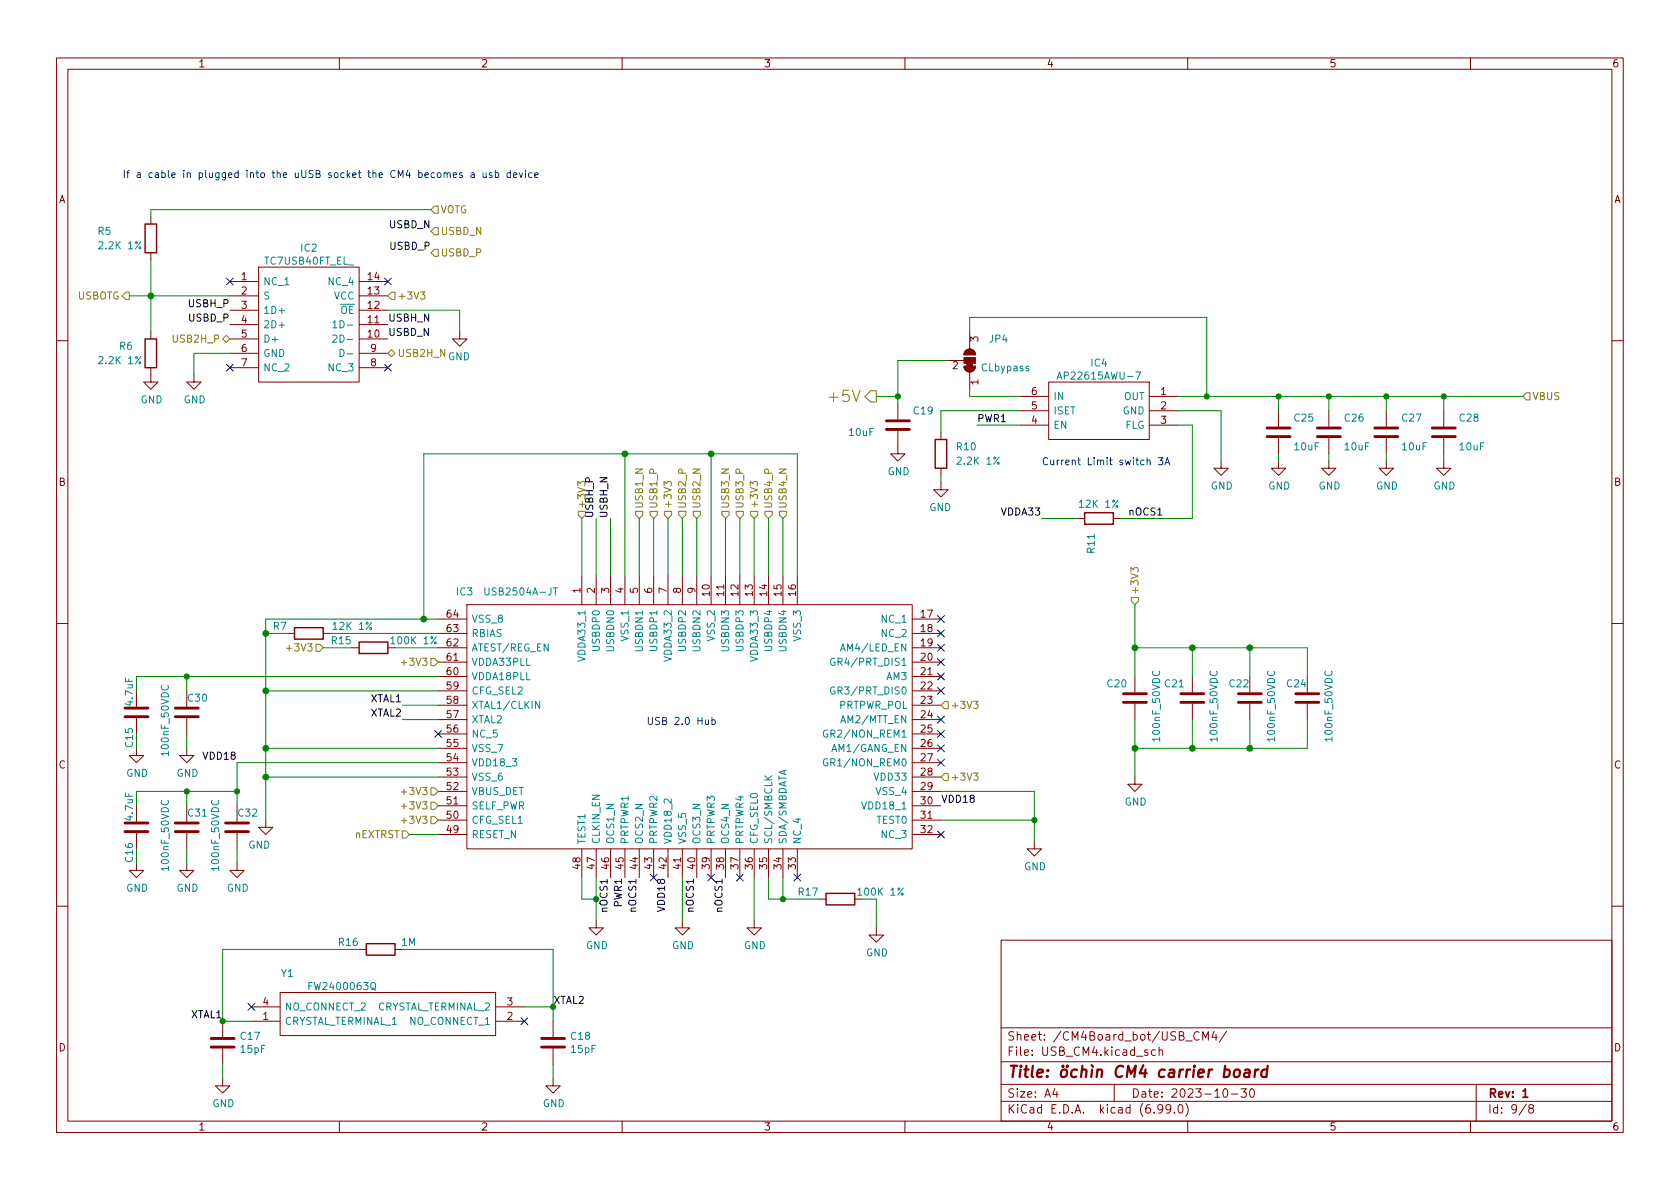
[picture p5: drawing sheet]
<svg xmlns="http://www.w3.org/2000/svg" width="297mm" height="210mm" viewBox="0 0 297 210" stroke-linecap="round" stroke-linejoin="round" font-family="sans-serif">
<g fill="none" stroke="#840000" stroke-width=".18">
<path d="M10 10.2h277v190.1h-277zM12 12.2h273v186.1h-273zM60 10.2v2M110 10.2v2M160 10.2v2M210 10.2v2M260 10.2v2M26.7 38.3v1.3M26.7 44.7v1.3M26.7 58.7v1.2M40.6 49.8h5.1M40.6 59.9h5.1"/>
<path d="M40.6 57.4h5.1M40.6 54.9h5.1M40.6 52.3h5.1M45.7 47.2h17.8v20.4h-17.8zM63.5 49.8h5.1M63.5 59.9h5.1M63.5 57.4h5.1M63.5 54.9h5.1M63.5 52.3h5.1M81.3 58.7v1.2h-1.3l1.3 1.3 1.2-1.3h-1.2M171.4 58.7v3M10 60.2h2"/>
<path d="M26.7 65v2.6h1.2l-1.2 1.2-1.3-1.2h1.3M34.3 66.3v1.3h1.3l-1.3 1.2-1.3-1.2h1.3M40.6 62.5h5.1M40.6 65h5.1M63.5 62.5h5.1M63.5 65h5.1M158.7 76.2v4.1h1.3l-1.3 1.2-1.2-1.2h1.2M158.7 71.4v2.8M166.4 76.4v1.3M167.6 63.7h2.8M170.4 64.8h2.1a1.02 1.02 0 0 1-1.1 1 1.02 1.02 0 0 1-1-1zM170.7 62a1.02 1.02 0 0 1 1.1-.2 1.02 1.02 0 0 1 .7 .9h-2.1z"/>
<path d="M171.4 65.8v3M180.3 70.1h5.1M180.3 72.6h5.1M180.3 75.2h5.1M185.4 67.6h17.8v10.1h-17.8zM203.2 70.1h5.1M203.2 72.6h5.1M203.2 75.2h5.1M226.1 72.6v2.8M226.1 77.5v2.8M234.9 72.6v2.8M234.9 77.5v2.8"/>
<path d="M245.1 72.6v2.8M245.1 77.5v2.8M255.3 72.6v2.8M255.3 77.5v2.8M285 60.2h2M166.4 85.3v1.3h-1.3l1.3 1.3 1.2-1.3h-1.2M166.4 82.8v1.3M190.5 91.7h1.3M196.8 91.7h1.3M215.9 81.5v1.3h1.3l-1.3 1.3-1.3-1.3h1.3M226.1 81.5v1.3h1.2l-1.2 1.3-1.3-1.3h1.3M234.9 81.5v1.3h1.3l-1.3 1.3-1.2-1.3h1.2"/>
<path d="M245.1 81.5v1.3h1.3l-1.3 1.3-1.3-1.3h1.3M255.3 81.5v1.3h1.2l-1.2 1.3-1.3-1.3h1.3M10 110.2h2M50.8 112h1.3M57.1 112h1.3M62.2 114.5h1.3M68.6 114.5h1.2M77.5 109.5h5M77.5 112h5M77.5 114.5h5M77.5 117.1h5M77.5 119.6h5"/>
<path d="M82.5 106.9h78.8v43.2h-78.8zM102.9 101.8v5.1M105.4 101.8v5.1M107.9 101.8v5.1M110.5 101.8v5.1M113 101.8v5.1M115.6 101.8v5.1M118.1 101.8v5.1M120.6 101.8v5.1M123.2 101.8v5.1M125.7 101.8v5.1M128.3 101.8v5.1"/>
<path d="M130.8 101.8v5.1M133.3 101.8v5.1M135.9 101.8v5.1M138.4 101.8v5.1M141 101.8v5.1M161.3 109.5h5.1M161.3 112h5.1M161.3 114.5h5.1M161.3 117.1h5.1M161.3 119.6h5.1M200.7 119.6v2.8M210.8 119.6v2.8"/>
<path d="M221 119.6v2.8M231.1 119.6v2.8M285 110.2h2M24.1 132.3v1.3h1.3l-1.3 1.3-1.2-1.3h1.2M24.1 127v2.8M33 132.3v1.3h1.3l-1.3 1.3-1.3-1.3h1.3M33 122.2v2.8M33 127v2.8M77.5 122.2h5M77.5 124.7h5M77.5 127.2h5M77.5 129.8h5"/>
<path d="M77.5 132.3h5M77.5 134.9h5M77.5 137.4h5M77.5 139.9h5M161.3 122.2h5.1M161.3 124.7h5.1M161.3 127.2h5.1M161.3 129.8h5.1M161.3 132.3h5.1M161.3 134.9h5.1M161.3 137.4h5.1M161.3 139.9h5.1"/>
<path d="M200.7 137.4v1.3h1.2l-1.2 1.2-1.3-1.2h1.3M200.7 124.5v2.7M210.8 124.5v2.7M221 124.5v2.7M231.1 124.5v2.7M24.1 152.6v1.3h1.3l-1.3 1.3-1.2-1.3h1.2M24.1 147.3v2.8M33 152.6v1.3h1.3l-1.3 1.3-1.3-1.3h1.3M33 142.5v2.8M33 147.3v2.8M41.9 152.6v1.3h1.3l-1.3 1.3-1.3-1.3h1.3M41.9 142.5v2.8"/>
<path d="M41.9 147.3v2.8M47 145v1.3h1.3l-1.3 1.3-1.3-1.3h1.3M77.5 142.5h5M77.5 145h5M77.5 147.6h5M102.9 150.1v5.1M105.4 150.1v5.1M107.9 150.1v5.1M110.5 150.1v5.1M113 150.1v5.1M115.6 150.1v5.1M118.1 150.1v5.1"/>
<path d="M120.6 150.1v5.1M123.2 150.1v5.1M125.7 150.1v5.1M128.3 150.1v5.1M130.8 150.1v5.1M133.3 150.1v5.1M135.9 150.1v5.1M138.4 150.1v5.1M141 150.1v5.1M144.8 159h1.2M151.1 159h1.3M161.3 142.5h5.1"/>
<path d="M161.3 145h5.1M161.3 147.6h5.1M182.9 148.8v1.3h1.2l-1.2 1.3-1.3-1.3h1.3M10 160.2h2M44.4 178h5.1M49.5 175.5h38.1v7.6h-38.1zM63.5 167.9h1.3M69.8 167.9h1.3M87.6 178h5.1M105.4 162.8v1.3h1.3l-1.3 1.2-1.3-1.2h1.3M120.6 162.8v1.3h1.3l-1.3 1.2-1.2-1.2h1.2M133.3 162.8v1.3h1.3l-1.3 1.2-1.2-1.2h1.2"/>
<path d="M154.9 164.1v1.2h1.3l-1.3 1.3-1.2-1.3h1.2M177 166.3h108v32h-108zM285 160.2h2M39.4 190.7v1.3h1.2l-1.2 1.3-1.3-1.3h1.3M39.4 180.6v2.8M39.4 185.4v2.8M44.4 180.6h5.1M60 198.3v2M87.6 180.6h5.1M97.8 190.7v1.3h1.3l-1.3 1.3-1.3-1.3h1.3M97.8 180.6v2.8M97.8 185.4v2.8"/>
<path d="M110 198.3v2M160 198.3v2M177 194.8h108M177 191.8h108M177 187.8h108M177 181.8h108M186.5 192.5l-.4 1h1M186.9 193v1M197 191.8v3M202.9 185.7l-.3-.1-.2 .2v.3l.5 .1v.4h-.5M204.3 185.7l-.4-.1-.3 .3v.4l.1 .3h.6M204.9 185.8l.2-.2 .4 .1 .1 .9"/>
<path d="M204.9 185.1v1.5M205.6 196l-.3 .3h-.3l-.3-.3 .2-.6 .4-.1 .2 .2a.99 .99 0 0 1-.4 1.3h-.2M207 196l-.3 .3h-.3l-.3-.3 .2-.6 .4-.1 .2 .2a.99 .99 0 0 1-.3 1.3h-.3M207.6 196.7v.1M208.5 195.4l.1-.1a.81 .81 0 0 1 .6 .7 .81 .81 0 0 1-.3 .8h-.1a.81 .81 0 0 1-.6-.6 .81 .81 0 0 1 .3-.8zM209.6 195.1a1.72 1.72 0 0 1 0 2.3M210 198.3v2M212 182.6a.6 .6 0 0 0-.7 0 .6 .6 0 0 0-.2 .7 .56 .56 0 0 0 .3 .6 .56 .56 0 0 0 .6-.1M212.6 183.9v-1.5l.5 1.1 .5-1.1v1.5M214.6 182.4l-.3 1h.9M215 182.9v1M216.4 192.6l.2-.1a.81 .81 0 0 1 .6 .7 .81 .81 0 0 1-.3 .8h-.2a.81 .81 0 0 1-.6-.6 .81 .81 0 0 1 .3-.8z"/>
<path d="M216.9 182.4l-1.3 1.9M217.7 193.5h1.2M219.4 192.5h1l-.5 .6 .4 .1v.7l-.2 .1h-.5l-.2-.1M221.1 192.7l.2-.2a.81 .81 0 0 1 .6 .7 .81 .81 0 0 1-.3 .8h-.2a.81 .81 0 0 1-.3-1.3zM260 198.3v2M261 191.8v6.5M269.9 195.3l-1.3 1.9M270.6 196l-.3-.3 .1-.2 .2-.2 .4 .1 .2 .2-.1 .2-.7 .2-.1 .3v.2l.3 .3h.4l.2-.3-.1-.4-.2-.1"/>
</g>
<path d="M269.3 193l.4-.5v1.5M269.3 194h.8" fill="none" stroke="#840000" stroke-width=".3"/>
<g fill="none" stroke="#840000" stroke-width=".4">
<path d="M178.7 188.5h1.2M179.3 188.5l-.3 2M180.4 189.1l-.1 1.4M180.5 188.5l-.1 .1 .1 .1 .1-.1-.1-.1v.2M181.1 189.1h.8M181.5 188.5l-.2 1.7v.2l.4 .1M182.6 188.5l-.2 1.7 .3 .3M183.4 189.8l1-.2-.1-.4-.5-.1-.3 .3-.1 1 .2 .1 .6-.1M185.2 190.3v.1l-.1 .1-.1-.1 .2-.1-.1 .2M185.3 189.2l.1 .1-.1 .1-.1-.1 .1-.1v.2M187.8 189.3a.52 .52 0 0 1 .5-.2 .52 .52 0 0 1 .4 .4l-.1 .6a.55 .55 0 0 1-.5 .4 .55 .55 0 0 1-.5-.4zM188 188.5v.1l-.1 .1-.1-.1 .2-.1-.1 .2"/>
<path d="M188.7 188.5l.1 .1-.1 .1-.1-.1 .1-.1v.2M190.4 189.2a.66 .66 0 0 0-1 .3v.6l.1 .3 .2 .1 .6-.1M191.3 189.3a.49 .49 0 0 1 .8 .1l-.1 1.1M191.4 188.5l-.3 2M193 188.4l.3 .3M193.1 189.1l-.2 1.4M194 189.3a.49 .49 0 0 1 .9 .1l-.1 1.1M194.1 189.1l-.2 1.4M198.6 188.7a.88 .88 0 0 0-1-.1 .88 .88 0 0 0-.4 1 .69 .69 0 0 0 .4 .8 .69 .69 0 0 0 .8-.1M199.2 190.5l.3-2 .5 1.4 .8-1.4-.2 2M202.2 188.4l-.7 1.4h1.2M202.5 189.1l-.1 1.4"/>
<path d="M206 189.2a.66 .66 0 0 0-1 .3l-.1 .6 .1 .3 .2 .1 .6-.1M206.8 189.2l.2-.1 .6 .1-.1 1.3M207.6 189.6l-.7 .1a.4 .4 0 0 0-.3 .3 .4 .4 0 0 0 .2 .5l.7-.1M208.6 189.1l-.1 1.4M209.2 189.1l-.4 .1-.2 .3M209.9 189.1l-.2 1.4M210.4 189.1l-.4 .1-.2 .3M211.1 189.1l-.2 1.4M211.2 188.5l-.1 .1 .1 .1 .1-.1-.1-.1v.2M211.9 189.8l1-.2-.1-.4-.5-.1-.4 .3v1l.2 .1 .6-.1M213.8 189.1l-.2 1.4M214.3 189.1l-.3 .1-.3 .3"/>
<path d="M216.5 189.2l.2-.1 .6 .1 .1 .3v.6a.66 .66 0 0 1-1 .3M216.6 188.5l-.2 2M218.3 189.3a.52 .52 0 0 1 .5-.2 .52 .52 0 0 1 .5 .4l-.1 .6a.55 .55 0 0 1-.5 .4 .55 .55 0 0 1-.6-.4zM220.1 189.2l.2-.1 .6 .1-.1 1.3M221 189.6l-.7 .1a.4 .4 0 0 0-.4 .3 .4 .4 0 0 0 .3 .5l.7-.1M222 189.1l-.2 1.4M222.5 189.1l-.4 .1-.2 .3M224 189.2a.66 .66 0 0 0-.9 .3l-.1 .6 .1 .3 .2 .1 .6-.1M224.1 188.5l-.2 2"/>
</g>
<g fill="none" stroke="#840000" stroke-width=".51">
<path d="M156.7 75.9h4.1M156.7 74.4h4.1M224 77.2h4.1M224 75.7h4.1M232.9 77.2h4.1M232.9 75.7h4.1M243.1 77.2h4M243.1 75.7h4M253.2 77.2h4.1M253.2 75.7h4.1M22.1 125.2h4.1M22.1 126.7h4.1"/>
<path d="M31 125.2h4.1M31 126.7h4.1M198.6 122.7h4.1M198.6 124.2h4.1M208.8 122.7h4.1M208.8 124.2h4.1M218.9 122.7h4.1M218.9 124.2h4.1M229.1 122.7h4.1M229.1 124.2h4.1M22.1 145.5h4.1M22.1 147.1h4.1"/>
<path d="M31 145.5h4.1M31 147.1h4.1M39.9 145.5h4M39.9 147.1h4M37.3 185.2h4.1M37.3 183.6h4.1M95.8 185.2h4M95.8 183.6h4"/>
</g>
<g fill="#840000" stroke="#840000" stroke-width=".18">
<path d="M170.9 64.3h1.1v.5h-1.1z"/>
<path d="M170.4 64.8h2.1a1.02 1.02 0 0 1-1.1 1 1.02 1.02 0 0 1-1-1z"/>
<path d="M170.4 63.2h2.1v1.1h-2.1z"/>
<path d="M170.7 62a1.02 1.02 0 0 1 1.1-.2 1.02 1.02 0 0 1 .7 .9h-2.1z"/>
</g>
<g fill="none" stroke="#008484" stroke-width=".18">
<path d="M58.9 59.4l.4-.2 .3 .4-.8 .9h.8M58.9 57.1l.3-.4v1.3M58.9 58h.7M60.1 61.8a.64 .64 0 0 1 .8 .6 .64 .64 0 0 1-.8 .7zM61.4 62.6h1M186.9 67l.4-1.2 .4 1.2M187 66.7h.6M200.8 65.8h.9l-.6 1.2M85.7 103.9v1.1l.3 .2h.2l.3-.2v-1.1M97.8 103.9h.8M98.2 103.9v1.3M147.6 116.5a.59 .59 0 0 0-.8 .5 .59 .59 0 0 0 .8 .6v-.5h-.2"/>
<path d="M148.6 115.1l.4-1.2 .4 1.2M148.7 114.8h.6M95.4 124v1.3l-.7-1.3v1.3M135.2 137.2l.7 .7M136.5 137.2l-.8 .5M146.3 129.2a.59 .59 0 0 0-.7 .5 .59 .59 0 0 0 .7 .6l.1-.5h-.3M146.3 134.2a.59 .59 0 0 0-.7 .6 .59 .59 0 0 0 .7 .6l.1-.5h-.3M147.6 121.5a.59 .59 0 0 0-.8 .6 .59 .59 0 0 0 .8 .6v-.5h-.2M54.6 174.3h.4M55.2 173.7h-.6v1.3"/>
</g>
<path d="M25.7 39.6h2v5.1h-2zM25.7 59.9h2v5.1h-2zM165.4 77.7h2v5.1h-2zM191.8 90.7h5v2h-5zM52.1 111h5v2h-5zM63.5 113.5h5.1v2.1h-5.1zM146 158h5.1v2h-5.1zM64.8 166.9h5v2h-5z" fill="none" stroke="#840000" stroke-width=".25"/>
<g fill="none" stroke="#848400" stroke-width=".18">
<path d="M76.8 36.4h.7v1.3h-.7l-.6-.6zM22.2 51.7h.7v1.3h-.7l-.6-.7zM39.4 59.9l.6-.6 .6 .6-.6 .7zM69.2 51.7h.6v1.3h-.6l-.6-.7zM74.4 51.6h.7l-.4 .5 .4 .1v.6l-.2 .1-.5-.1M76.8 44.1h.7v1.2h-.7l-.6-.6zM76.8 40.3h.7v1.2h-.7l-.6-.6zM68.6 62.5l.6-.7 .6 .7-.6 .6zM153.9 69.1h1v2h-1l-1-1zM269.2 70.1l.7-.6h.6v1.2h-.6zM102.2 85.9v-.8l.5 .4 .1-.3h.5l.1 .2-.1 .5M102.2 90.4h1.3v.7l-.6 .6-.7-.6z"/>
<path d="M112.4 90.4h1.3v.7l-.7 .6-.6-.6zM114.9 90.4h1.3v.7l-.6 .6-.7-.6zM117.4 85.9v-.8l.5 .4 .1-.3h.6l.1 .2-.1 .5M117.5 90.4h1.2v.7l-.6 .6-.6-.6zM120 90.4h1.3v.7l-.7 .6-.6-.6zM122.6 90.4h1.2v.7l-.6 .6-.6-.6zM127.6 90.4h1.3v.7l-.6 .6-.7-.6zM130.2 90.4h1.2v.7l-.6 .6-.6-.6zM132.7 85.9v-.8l.4 .4 .2-.3h.5l.1 .2-.1 .5M132.7 90.4h1.3v.7l-.7 .6-.6-.6zM135.3 90.4h1.2v.7l-.6 .6-.6-.6zM137.8 90.4h1.3v.7l-.7 .6-.6-.6z"/>
<path d="M50.6 114.6h1M55.9 113.9h.6l.6 .6-.6 .7h-.6zM71 117.2h.9M76.2 116.5h.6l.7 .6-.7 .6h-.6zM200 101.1v-.7l.4 .4 .2-.4h.5l.1 .2-.1 .5M200 105.7h1.3v.6l-.6 .6-.7-.6zM76.2 139.3h.6l.7 .6-.7 .7h-.6zM166.4 137.4l.6-.6h.6v1.2h-.6zM167 124.1h.6v1.2h-.6l-.6-.6zM172.1 136.7h.8l-.4 .5 .4 .1v.6l-.2 .1-.6-.1M172.1 124h.8l-.4 .5 .4 .1v.6l-.2 .1-.6-.1M71 140h.9"/>
<path d="M71 142.6h.9M71 145.1h.9M71.1 146.9h.7l.6 .7-.6 .6h-.7zM76.2 141.9h.6l.7 .6-.7 .6h-.6zM76.2 144.4h.6l.7 .6-.7 .7h-.6z"/>
</g>
<g fill="none" stroke="#0000c2" stroke-width=".18">
<path d="M80.1 31l.7-.1-.1-.3h-.4l-.2 .1 .1 .6h.5M81.7 30.6h-.3l-.2 .1 .1 .2 .4 .1v.3h-.5M83.3 30.6h.5v.8M83.8 30.9h-.4l-.2 .2 .2 .3 .4-.1M85.4 30.6l.1 .7 .3 .1 .2-.1M86 30.6v.8M87 30.6h-.3l-.2 .1 .1 .2 .4 .1v.3h-.5M87.6 30.6h.3l.3 .2-.1 .5h-.5M87.6 30.1v1.3M90.2 30.6h-.3l-.3 .2 .2 .5h.4M90.2 30.1v1.3M90.8 31l.6-.1-.1-.3h-.3l-.2 .1 .1 .6h.4"/>
<path d="M91.8 30.6l.3 .8 .3-.8M92.9 30.1v.1M92.9 30.6v.8M94.1 30.6h-.4l-.2 .2 .1 .5h.5M94.5 31l.6-.1v-.3h-.4l-.2 .1 .1 .6h.5M185.2 81a.6 .6 0 0 0-.8 .5 .6 .6 0 0 0 .6 .7l.2-.1M185.8 81.4v.7l.3 .1 .2-.1M186.3 81.4v.8M206 82.2l.4-1.3 .4 1.3M206.1 81.8h.6M124.7 127.3l.1 .8h.3l.2-.1M125.3 127.3v.8"/>
<path d="M125.9 127.3h.3l.3 .2-.1 .6h-.5M125.9 126.9v1.2"/>
</g>
<g fill="none" stroke="#008400" stroke-width=".18">
<path d="M76.2 37.1h-49.5v1.2M22.9 52.3h17.7M26.7 46v12.7M68.6 54.9h12.7v3.8M171.4 58.7v-2.6h42v14M40.6 62.5h-6.3v3.8M154.9 70.1h3.8M167.6 63.7h-8.9v7.7M171.4 68.8v1.3h8.9M172.7 75.2h7.6M180.3 72.6h-13.9v3.8M208.3 75.2h2.5v16.5h-12.7"/>
<path d="M208.3 70.1h60.9M208.3 72.6h7.6v8.9M226.1 70.1v2.5M234.9 70.1v2.5M245.1 70.1v2.5M255.3 70.1v2.5M102.9 91.7v10.1M105.4 91.7v10.1M107.9 91.7v10.1M110.5 80.3v21.5M113 91.7v10.1M115.6 91.7v10.1"/>
<path d="M118.1 91.7v10.1M120.6 91.7v10.1M123.2 91.7v10.1M125.7 80.3v21.5M128.3 91.7v10.1M130.8 91.7v10.1M133.3 91.7v10.1M135.9 91.7v10.1M138.4 91.7v10.1M166.4 84.1v1.2M184.1 91.7h6.4M226.1 80.3v1.2"/>
<path d="M234.9 80.3v1.2M245.1 80.3v1.2M255.3 80.3v1.2M24.1 119.6h53.4M33 119.6v2.6M47 112h3.8M57.1 114.5h5.1M58.4 112h19.1M69.8 114.5h7.7M77.5 109.5h-30.5v35.5M141 101.8v-21.5h-66.1v29.2M200.7 106.9v12.7"/>
<path d="M200.7 114.5h30.4v5.1M210.8 114.5v5.1M221 114.5v5.1M24.1 139.9h17.8M33 129.8v2.5M33 139.9v2.6M47 132.3h30.5M47 122.2h30.5M47 137.4h30.5M71.1 127.2h6.4M71.1 124.7h6.4M77.5 134.9h-35.6v7.6"/>
<path d="M166.4 139.9h16.5v8.9M200.7 127.2v10.2M210.8 127.2v5.1M221 127.2v5.1M231.1 127.2v5.1h-30.4M33 150.1v2.5M41.9 150.1v2.5M72.4 147.6h5.1M102.9 155.2v3.8h2.5M105.4 155.2v7.6M120.6 155.2v7.6M133.3 155.2v7.6"/>
<path d="M135.9 155.2v3.8h8.9M138.4 155.2v3.8M154.9 159v5.1M166.4 145h16.5M63.5 167.9h-24.1v12.7h5M71.1 167.9h26.7v12.7M92.7 178h5.1M39.4 188.2v2.5M97.8 188.2v2.5"/>
</g>
<g fill="none" stroke="#000084" stroke-width=".18">
<path d="M40 49.2l1.2 1.2M41.2 49.2l-1.2 1.2M68 49.2l1.2 1.2M69.2 49.2l-1.2 1.2M40 64.4l1.2 1.2M41.2 64.4l-1.2 1.2M68 64.4l1.2 1.2M69.2 64.4l-1.2 1.2M165.8 119l1.2 1.2M165.8 111.4l1.2 1.2M165.8 116.5l1.2 1.2M165.8 108.9l1.2 1.2"/>
<path d="M165.8 113.9l1.2 1.3M167 119l-1.2 1.2M167 111.4l-1.2 1.2M167 113.9l-1.2 1.3M167 116.5l-1.2 1.2M167 108.9l-1.2 1.2M76.9 129.2l1.2 1.2M78.1 129.2l-1.2 1.2M165.8 131.7l1.2 1.2M165.8 134.3l1.2 1.2M165.8 129.2l1.2 1.2M165.8 126.6l1.2 1.3"/>
<path d="M165.8 121.6l1.2 1.2M167 131.7l-1.2 1.2M167 134.3l-1.2 1.2M167 129.2l-1.2 1.2M167 126.6l-1.2 1.3M167 121.6l-1.2 1.2M115 154.6l1.2 1.2M116.2 154.6l-1.2 1.2M125.1 154.6l1.2 1.2M126.3 154.6l-1.2 1.2M130.2 154.6l1.2 1.2M131.4 154.6l-1.2 1.2"/>
<path d="M140.4 154.6l1.2 1.2M141.6 154.6l-1.2 1.2M165.8 147l1.2 1.2M167 147l-1.2 1.2M43.8 177.4l1.3 1.3M45.1 177.4l-1.3 1.3M92.1 180l1.2 1.2M93.3 180l-1.2 1.2"/>
</g>
<g fill="#008400" stroke="#008400" stroke-width=".18">
<circle cx="210.8" cy="114.5" r=".51"/>
<circle cx="221" cy="132.3" r=".51"/>
<circle cx="221" cy="114.5" r=".51"/>
<circle cx="210.8" cy="132.3" r=".51"/>
<circle cx="200.7" cy="132.3" r=".51"/>
<circle cx="182.9" cy="145" r=".46"/>
<circle cx="200.7" cy="114.5" r=".51"/>
<circle cx="125.7" cy="80.3" r=".51"/>
<circle cx="158.7" cy="70.1" r=".46"/>
<circle cx="226.1" cy="70.1" r=".46"/>
<circle cx="213.4" cy="70.1" r=".46"/>
<circle cx="245.1" cy="70.1" r=".46"/>
<circle cx="234.9" cy="70.1" r=".46"/>
<circle cx="255.3" cy="70.1" r=".46"/>
<circle cx="97.8" cy="178" r=".46"/>
<circle cx="105.4" cy="159" r=".46"/>
<circle cx="138.4" cy="159" r=".46"/>
<circle cx="39.4" cy="180.6" r=".46"/>
<circle cx="33" cy="119.6" r=".46"/>
<circle cx="47" cy="132.3" r=".51"/>
<circle cx="47" cy="122.2" r=".51"/>
<circle cx="47" cy="137.4" r=".51"/>
<circle cx="110.5" cy="80.3" r=".51"/>
<circle cx="74.9" cy="109.5" r=".51"/>
<circle cx="47" cy="112" r=".51"/>
<circle cx="26.7" cy="52.3" r=".51"/>
<circle cx="33" cy="139.9" r=".46"/>
<circle cx="41.9" cy="139.9" r=".46"/>
</g>
<text font-size="2.8" fill="#848400" x="147.3" y="71.1">+5V</text>
<g font-size="2.1" fill="#840000">
<text x="178" y="184">Sheet: /CM4Board_bot/USB_CM4/</text>
<text x="178" y="186.7">File: USB_CM4.kicad_sch</text>
<text x="178" y="196.9">KiCad E.D.A. kicad (6.99.0)</text>
<text x="178" y="194.1">Size: A4</text>
<text x="200" y="194.1">Date: 2023-10-30</text>
<text x="263" y="194.1">Rev: 1</text>
<text x="263" y="196.9">Id: 9/8</text>
</g>
<g font-size="1.8" fill="#840000">
<text x="35" y="11.9">1</text>
<text x="85" y="11.9">2</text>
<text x="135" y="11.9">3</text>
<text x="185" y="11.9">4</text>
<text x="235" y="11.9">5</text>
<text x="285" y="11.9">6</text>
<text x="10.3" y="35.9">A</text>
<text x="285.3" y="35.9">A</text>
<text x="42.7" y="49.5">1</text>
<text x="42.7" y="52.1">2</text>
<text x="65.1" y="52.1">13</text>
<text x="65.1" y="49.5">14</text>
<text x="42.7" y="54.6">3</text>
<text x="42.7" y="57.1">4</text>
<text x="42.7" y="59.7">5</text>
<text x="65.1" y="59.7">10</text>
<text x="65.1" y="57.1">11</text>
<text x="65.1" y="54.6">12</text>
<text x="42.7" y="62.2">6</text>
<text x="42.7" y="64.8">7</text>
<text x="65.5" y="64.8">8</text>
<text x="65.5" y="62.2">9</text>
<text x="168.4" y="65.3">2</text>
<text x="173" y="60.4" transform="rotate(-90 173 60.4)">3</text>
<text x="173" y="68.1" transform="rotate(-90 173 68.1)">1</text>
<text x="182.4" y="69.8">6</text>
<text x="205.2" y="69.8">1</text>
<text x="182.4" y="74.9">4</text>
<text x="182.4" y="72.4">5</text>
<text x="205.2" y="72.4">2</text>
<text x="205.2" y="74.9">3</text>
<text x="10.3" y="85.9">B</text>
<text x="285.3" y="85.9">B</text>
<text x="102.6" y="104.9" transform="rotate(-90 102.6 104.9)">1</text>
<text x="105.2" y="104.9" transform="rotate(-90 105.2 104.9)">2</text>
<text x="107.7" y="104.9" transform="rotate(-90 107.7 104.9)">3</text>
<text x="110.2" y="104.9" transform="rotate(-90 110.2 104.9)">4</text>
<text x="112.8" y="104.9" transform="rotate(-90 112.8 104.9)">5</text>
<text x="115.3" y="104.9" transform="rotate(-90 115.3 104.9)">6</text>
<text x="117.9" y="104.9" transform="rotate(-90 117.9 104.9)">7</text>
<text x="120.4" y="104.9" transform="rotate(-90 120.4 104.9)">8</text>
<text x="122.9" y="104.9" transform="rotate(-90 122.9 104.9)">9</text>
<text x="125.5" y="105.4" transform="rotate(-90 125.5 105.4)">10</text>
<text x="128" y="105.4" transform="rotate(-90 128 105.4)">11</text>
<text x="130.6" y="105.4" transform="rotate(-90 130.6 105.4)">12</text>
<text x="133.1" y="105.4" transform="rotate(-90 133.1 105.4)">13</text>
<text x="135.6" y="105.4" transform="rotate(-90 135.6 105.4)">14</text>
<text x="138.2" y="105.4" transform="rotate(-90 138.2 105.4)">15</text>
<text x="140.7" y="105.4" transform="rotate(-90 140.7 105.4)">16</text>
<text x="79" y="111.8">63</text>
<text x="79" y="109.2">64</text>
<text x="162.8" y="109.2">17</text>
<text x="162.8" y="111.8">18</text>
<text x="79" y="119.4">60</text>
<text x="79" y="116.8">61</text>
<text x="79" y="114.3">62</text>
<text x="162.8" y="114.3">19</text>
<text x="162.8" y="116.8">20</text>
<text x="162.8" y="119.4">21</text>
<text x="79" y="124.5">58</text>
<text x="79" y="121.9">59</text>
<text x="162.8" y="121.9">22</text>
<text x="162.8" y="124.5">23</text>
<text x="79" y="129.5">56</text>
<text x="79" y="127">57</text>
<text x="162.8" y="127">24</text>
<text x="162.8" y="129.5">25</text>
<text x="10.3" y="135.9">C</text>
<text x="79" y="137.2">53</text>
<text x="79" y="134.6">54</text>
<text x="79" y="132.1">55</text>
<text x="162.8" y="132.1">26</text>
<text x="162.8" y="134.6">27</text>
<text x="162.8" y="137.2">28</text>
<text x="285.3" y="135.9">C</text>
<text x="79" y="142.2">51</text>
<text x="79" y="139.7">52</text>
<text x="162.8" y="139.7">29</text>
<text x="162.8" y="142.2">30</text>
<text x="79" y="147.3">49</text>
<text x="79" y="144.8">50</text>
<text x="162.8" y="144.8">31</text>
<text x="162.8" y="147.3">32</text>
<text x="102.6" y="153.6" transform="rotate(-90 102.6 153.6)">48</text>
<text x="105.2" y="153.6" transform="rotate(-90 105.2 153.6)">47</text>
<text x="107.7" y="153.6" transform="rotate(-90 107.7 153.6)">46</text>
<text x="110.2" y="153.6" transform="rotate(-90 110.2 153.6)">45</text>
<text x="112.8" y="153.6" transform="rotate(-90 112.8 153.6)">44</text>
<text x="115.3" y="153.6" transform="rotate(-90 115.3 153.6)">43</text>
<text x="117.9" y="153.6" transform="rotate(-90 117.9 153.6)">42</text>
<text x="120.4" y="153.6" transform="rotate(-90 120.4 153.6)">41</text>
<text x="122.9" y="153.6" transform="rotate(-90 122.9 153.6)">40</text>
<text x="125.5" y="153.6" transform="rotate(-90 125.5 153.6)">39</text>
<text x="128" y="153.6" transform="rotate(-90 128 153.6)">38</text>
<text x="130.6" y="153.6" transform="rotate(-90 130.6 153.6)">37</text>
<text x="133.1" y="153.6" transform="rotate(-90 133.1 153.6)">36</text>
<text x="135.6" y="153.6" transform="rotate(-90 135.6 153.6)">35</text>
<text x="138.2" y="153.6" transform="rotate(-90 138.2 153.6)">34</text>
<text x="140.7" y="153.6" transform="rotate(-90 140.7 153.6)">33</text>
<text x="46.5" y="177.8">4</text>
<text x="89.7" y="177.8">3</text>
<text x="10.3" y="185.9">D</text>
<text x="46.5" y="180.3">1</text>
<text x="89.7" y="180.3">2</text>
<text x="285.3" y="185.9">D</text>
<text x="35" y="199.9">1</text>
<text x="85" y="199.9">2</text>
<text x="135" y="199.9">3</text>
<text x="185" y="199.9">4</text>
<text x="235" y="199.9">5</text>
<text x="285" y="199.9">6</text>
</g>
<g font-size="1.8" fill="#0000c2">
<text x="21.6" y="31.5">If a cable in plugged into the uUSB socket the CM4 becomes a usb device</text>
<text x="187.2" y="82.3">Current Limit switch 3A</text>
<text x="114.2" y="128.2">USB 2.0 Hub</text>
</g>
<g font-size="1.8" fill="#008484">
<text x="17.3" y="41.5">R5</text>
<text x="17.8" y="44.1">2.2K 1%</text>
<text x="46.9" y="46.8">TC7USB40FT_EL_</text>
<text x="53.2" y="44.5">IC2</text>
<text x="46.5" y="50.4">NC_1</text>
<text x="46.5" y="53">S</text>
<text x="58.2" y="50.4">NC_4</text>
<text x="59" y="53">VCC</text>
<text x="46.5" y="55.5">1D+</text>
<text x="46.5" y="58">2D+</text>
<text x="58.8" y="55.5">~{OE}</text>
<text x="59.9" y="58">1D-</text>
<text x="17.8" y="64.4">2.2K 1%</text>
<text x="21.1" y="61.8">R6</text>
<text x="46.5" y="60.6">D+</text>
<text x="46.5" y="63.1">GND</text>
<text x="46.5" y="65.7">NC_2</text>
<text x="58.2" y="65.7">NC_3</text>
<text x="59.9" y="60.6">2D-</text>
<text x="79.2" y="63.7">GND</text>
<text x="173.6" y="65.7">CLbypass</text>
<text x="175" y="60.6">JP4</text>
<text x="192.9" y="64.8">IC4</text>
<text x="24.8" y="71.3">GND</text>
<text x="32.5" y="71.3">GND</text>
<text x="186.2" y="70.7">IN</text>
<text x="187.7" y="67.1">AP22615AWU-7</text>
<text x="198.7" y="70.7">OUT</text>
<text x="150.2" y="77.1">10uF</text>
<text x="161.6" y="73.3">C19</text>
<text x="186.2" y="75.8">EN</text>
<text x="186.2" y="73.3">ISET</text>
<text x="198.5" y="73.3">GND</text>
<text x="198.9" y="75.8">FLG</text>
<text x="228.9" y="74.5">C25</text>
<text x="237.8" y="74.5">C26</text>
<text x="248" y="74.5">C27</text>
<text x="258.1" y="74.5">C28</text>
<text x="169.2" y="79.6">R10</text>
<text x="169.6" y="82.2">2.2K 1%</text>
<text x="228.9" y="79.6">10uF</text>
<text x="237.8" y="79.6">10uF</text>
<text x="248" y="79.6">10uF</text>
<text x="258.2" y="79.6">10uF</text>
<text x="156.9" y="84">GND</text>
<text x="191.1" y="89.8">12K 1%</text>
<text x="214.1" y="86.6">GND</text>
<text x="224.2" y="86.6">GND</text>
<text x="233.1" y="86.6">GND</text>
<text x="243.3" y="86.6">GND</text>
<text x="253.4" y="86.6">GND</text>
<text x="164.3" y="90.4">GND</text>
<text x="193.5" y="97.7" transform="rotate(-90 193.5 97.7)">R11</text>
<text x="80.8" y="105.3">IC3</text>
<text x="86.3" y="105.3">USB2504A-JT</text>
<text x="48.4" y="111.4">R7</text>
<text x="58.7" y="113.9">R15</text>
<text x="59.2" y="111.4">12K 1%</text>
<text x="69.5" y="113.9">100K 1%</text>
<text x="83.3" y="112.6">RBIAS</text>
<text x="83.3" y="110.1">VSS_8</text>
<text x="111.1" y="113.2" transform="rotate(-90 111.1 113.2)">VSS_1</text>
<text x="126.4" y="113.2" transform="rotate(-90 126.4 113.2)">VSS_2</text>
<text x="141.6" y="113.2" transform="rotate(-90 141.6 113.2)">VSS_3</text>
<text x="156" y="110.1">NC_1</text>
<text x="156" y="112.6">NC_2</text>
<text x="83.3" y="117.7">VDDA33PLL</text>
<text x="83.3" y="115.2">ATEST/REG_EN</text>
<text x="103.5" y="116.6" transform="rotate(-90 103.5 116.6)">VDDA33_1</text>
<text x="106" y="114.9" transform="rotate(-90 106 114.9)">USBDP0</text>
<text x="108.6" y="115" transform="rotate(-90 108.6 115)">USBDN0</text>
<text x="113.7" y="115" transform="rotate(-90 113.7 115)">USBDN1</text>
<text x="116.2" y="114.9" transform="rotate(-90 116.2 114.9)">USBDP1</text>
<text x="118.7" y="116.6" transform="rotate(-90 118.7 116.6)">VDDA33_2</text>
<text x="121.3" y="114.9" transform="rotate(-90 121.3 114.9)">USBDP2</text>
<text x="123.8" y="115" transform="rotate(-90 123.8 115)">USBDN2</text>
<text x="128.9" y="115" transform="rotate(-90 128.9 115)">USBDN3</text>
<text x="131.4" y="114.9" transform="rotate(-90 131.4 114.9)">USBDP3</text>
<text x="134" y="116.6" transform="rotate(-90 134 116.6)">VDDA33_3</text>
<text x="136.5" y="114.9" transform="rotate(-90 136.5 114.9)">USBDP4</text>
<text x="139.1" y="115" transform="rotate(-90 139.1 115)">USBDN4</text>
<text x="147.9" y="117.7">GR4/PRT_DIS1</text>
<text x="149.3" y="115.2">AM4/LED_EN</text>
<text x="33.3" y="124.1">C30</text>
<text x="83.3" y="125.3">XTAL1/CLKIN</text>
<text x="83.3" y="122.8">CFG_SEL2</text>
<text x="83.3" y="120.3">VDDA18PLL</text>
<text x="147.9" y="122.8">GR3/PRT_DIS0</text>
<text x="148.2" y="125.3">PRTPWR_POL</text>
<text x="156.8" y="120.3">AM3</text>
<text x="195.8" y="121.5">C20</text>
<text x="206" y="121.5">C21</text>
<text x="217.4" y="121.5">C22</text>
<text x="227.6" y="121.5">C24</text>
<text x="83.3" y="130.4">NC_5</text>
<text x="83.3" y="127.9">XTAL2</text>
<text x="146.6" y="130.4">GR2/NON_REM1</text>
<text x="149.2" y="127.9">AM2/MTT_EN</text>
<text x="205.1" y="130.8" transform="rotate(-90 205.1 130.8)">100nF_50VDC</text>
<text x="215.3" y="130.8" transform="rotate(-90 215.3 130.8)">100nF_50VDC</text>
<text x="225.4" y="130.8" transform="rotate(-90 225.4 130.8)">100nF_50VDC</text>
<text x="235.6" y="130.8" transform="rotate(-90 235.6 130.8)">100nF_50VDC</text>
<text x="22.3" y="137.4">GND</text>
<text x="29.8" y="133.3" transform="rotate(-90 29.8 133.3)">100nF_50VDC</text>
<text x="31.2" y="137.4">GND</text>
<text x="83.3" y="135.5">VDD18_3</text>
<text x="83.3" y="133">VSS_7</text>
<text x="146.6" y="135.5">GR1/NON_REM0</text>
<text x="147.6" y="133">AM1/GANG_EN</text>
<text x="83.3" y="143.1">SELF_PWR</text>
<text x="83.3" y="140.6">VBUS_DET</text>
<text x="83.3" y="138">VSS_6</text>
<text x="152.9" y="143.1">VDD18_1</text>
<text x="154.8" y="138">VDD33</text>
<text x="155" y="140.6">VSS_4</text>
<text x="198.8" y="142.4">GND</text>
<text x="33.3" y="144.4">C31</text>
<text x="42.2" y="144.4">C32</text>
<text x="83.3" y="148.2">RESET_N</text>
<text x="83.3" y="145.7">CFG_SEL1</text>
<text x="103.5" y="149.3" transform="rotate(-90 103.5 149.3)">TEST1</text>
<text x="106" y="149.3" transform="rotate(-90 106 149.3)">CLKIN_EN</text>
<text x="108.6" y="149.3" transform="rotate(-90 108.6 149.3)">OCS1_N</text>
<text x="111.1" y="149.3" transform="rotate(-90 111.1 149.3)">PRTPWR1</text>
<text x="113.7" y="149.3" transform="rotate(-90 113.7 149.3)">OCS2_N</text>
<text x="116.2" y="149.3" transform="rotate(-90 116.2 149.3)">PRTPWR2</text>
<text x="118.7" y="149.3" transform="rotate(-90 118.7 149.3)">VDD18_2</text>
<text x="121.3" y="149.3" transform="rotate(-90 121.3 149.3)">VSS_5</text>
<text x="123.8" y="149.3" transform="rotate(-90 123.8 149.3)">OCS3_N</text>
<text x="126.4" y="149.3" transform="rotate(-90 126.4 149.3)">PRTPWR3</text>
<text x="128.9" y="149.3" transform="rotate(-90 128.9 149.3)">OCS4_N</text>
<text x="131.4" y="149.3" transform="rotate(-90 131.4 149.3)">PRTPWR4</text>
<text x="134" y="149.3" transform="rotate(-90 134 149.3)">CFG_SEL0</text>
<text x="136.5" y="149.3" transform="rotate(-90 136.5 149.3)">SCL/SMBCLK</text>
<text x="139.1" y="149.3" transform="rotate(-90 139.1 149.3)">SDA/SMBDATA</text>
<text x="141.6" y="149.3" transform="rotate(-90 141.6 149.3)">NC_4</text>
<text x="155" y="145.7">TEST0</text>
<text x="156" y="148.2">NC_3</text>
<text x="29.8" y="153.6" transform="rotate(-90 29.8 153.6)">100nF_50VDC</text>
<text x="38.7" y="153.6" transform="rotate(-90 38.7 153.6)">100nF_50VDC</text>
<text x="43.9" y="150.1">GND</text>
<text x="181" y="153.9">GND</text>
<text x="22.3" y="157.7">GND</text>
<text x="31.2" y="157.7">GND</text>
<text x="40.1" y="157.7">GND</text>
<text x="141.2" y="158.4">R17</text>
<text x="60" y="167.3">R16</text>
<text x="71" y="167.3">1M</text>
<text x="103.6" y="167.8">GND</text>
<text x="118.8" y="167.8">GND</text>
<text x="131.5" y="167.8">GND</text>
<text x="49.7" y="172.8">Y1</text>
<text x="153.1" y="169.1">GND</text>
<text x="50.3" y="178.7">NO_CONNECT_2</text>
<text x="55.2" y="175.1">FW2400063Q</text>
<text x="66.4" y="178.7">CRYSTAL_TERMINAL_2</text>
<text x="42.6" y="183.9">C17</text>
<text x="50.3" y="181.2">CRYSTAL_TERMINAL_1</text>
<text x="72.5" y="181.2">NO_CONNECT_1</text>
<text x="101" y="183.9">C18</text>
<text x="42.6" y="186.2">15pF</text>
<text x="101.1" y="186.2">15pF</text>
<text x="37.5" y="195.8">GND</text>
<text x="96" y="195.8">GND</text>
</g>
<g font-size="1.8">
<text x="68.9" y="40.3">USBD_N</text>
<text x="69" y="44.2">USBD_P</text>
<text x="33.5" y="56.9">USBD_P</text>
<text x="33.5" y="54.3">USBH_P</text>
<text x="68.6" y="56.9">USBH_N</text>
<text x="68.6" y="59.4">USBD_N</text>
<text x="172.7" y="74.6">PWR1</text>
<text x="103.5" y="90" transform="rotate(-90 103.5 90)">+3V3</text>
<text x="104.9" y="91.7" transform="rotate(-90 104.9 91.7)">USBH_P</text>
<text x="107.4" y="91.7" transform="rotate(-90 107.4 91.7)">USBH_N</text>
<text x="177.2" y="91.1">VDDA33</text>
<text x="199.8" y="91.1">nOCS1</text>
<text x="65.5" y="124.2">XTAL1</text>
<text x="65.5" y="126.7">XTAL2</text>
<text x="36.2" y="134.3">VDD18</text>
<text x="166.4" y="141.9">VDD18</text>
<text x="107.4" y="161.1" transform="rotate(-90 107.4 161.1)">nOCS1</text>
<text x="110" y="160.3" transform="rotate(-90 110 160.3)">PWR1</text>
<text x="112.5" y="161.1" transform="rotate(-90 112.5 161.1)">nOCS1</text>
<text x="117.6" y="160.9" transform="rotate(-90 117.6 160.9)">VDD18</text>
<text x="122.7" y="161.1" transform="rotate(-90 122.7 161.1)">nOCS1</text>
<text x="127.7" y="161.1" transform="rotate(-90 127.7 161.1)">nOCS1</text>
<text x="97.8" y="177.5">XTAL2</text>
<text x="33.8" y="180">XTAL1</text>
</g>
<g font-size="1.8" fill="#848400">
<text x="77.9" y="37.7">VOTG</text>
<text x="77.9" y="41.5">USBD_N</text>
<text x="77.9" y="45.3">USBD_P</text>
<text x="13.6" y="53">USBOTG</text>
<text x="70.2" y="53">+3V3</text>
<text x="30.8" y="60.6">USB2H_P</text>
<text x="70.2" y="63.1">USB2H_N</text>
<text x="270.9" y="70.7">VBUS</text>
<text x="113.7" y="90" transform="rotate(-90 113.7 90)">USB1_N</text>
<text x="116.2" y="90" transform="rotate(-90 116.2 90)">USB1_P</text>
<text x="118.7" y="90" transform="rotate(-90 118.7 90)">+3V3</text>
<text x="121.3" y="90" transform="rotate(-90 121.3 90)">USB2_P</text>
<text x="123.8" y="90" transform="rotate(-90 123.8 90)">USB2_N</text>
<text x="128.9" y="90" transform="rotate(-90 128.9 90)">USB3_N</text>
<text x="131.4" y="90" transform="rotate(-90 131.4 90)">USB3_P</text>
<text x="134" y="90" transform="rotate(-90 134 90)">+3V3</text>
<text x="136.5" y="90" transform="rotate(-90 136.5 90)">USB4_P</text>
<text x="139.1" y="90" transform="rotate(-90 139.1 90)">USB4_N</text>
<text x="201.3" y="105.3" transform="rotate(-90 201.3 105.3)">+3V3</text>
<text x="51.3" y="115.2">+3V3</text>
<text x="71.6" y="117.7">+3V3</text>
<text x="168" y="125.3">+3V3</text>
<text x="71.6" y="140.6">+3V3</text>
<text x="71.6" y="143.1">+3V3</text>
<text x="168" y="138">+3V3</text>
<text x="62.7" y="148.2">nEXTRST</text>
<text x="71.6" y="145.7">+3V3</text>
</g>
<g font-size="1.8" fill="#008400">
<text x="23.5" y="124.6" transform="rotate(-90 23.5 124.6)">4.7uF</text>
<text x="23.5" y="132.1" transform="rotate(-90 23.5 132.1)">C15</text>
<text x="23.5" y="145" transform="rotate(-90 23.5 145)">4.7uF</text>
<text x="23.5" y="152.4" transform="rotate(-90 23.5 152.4)">C16</text>
<text x="152" y="158.4">100K 1%</text>
</g>
</svg>
